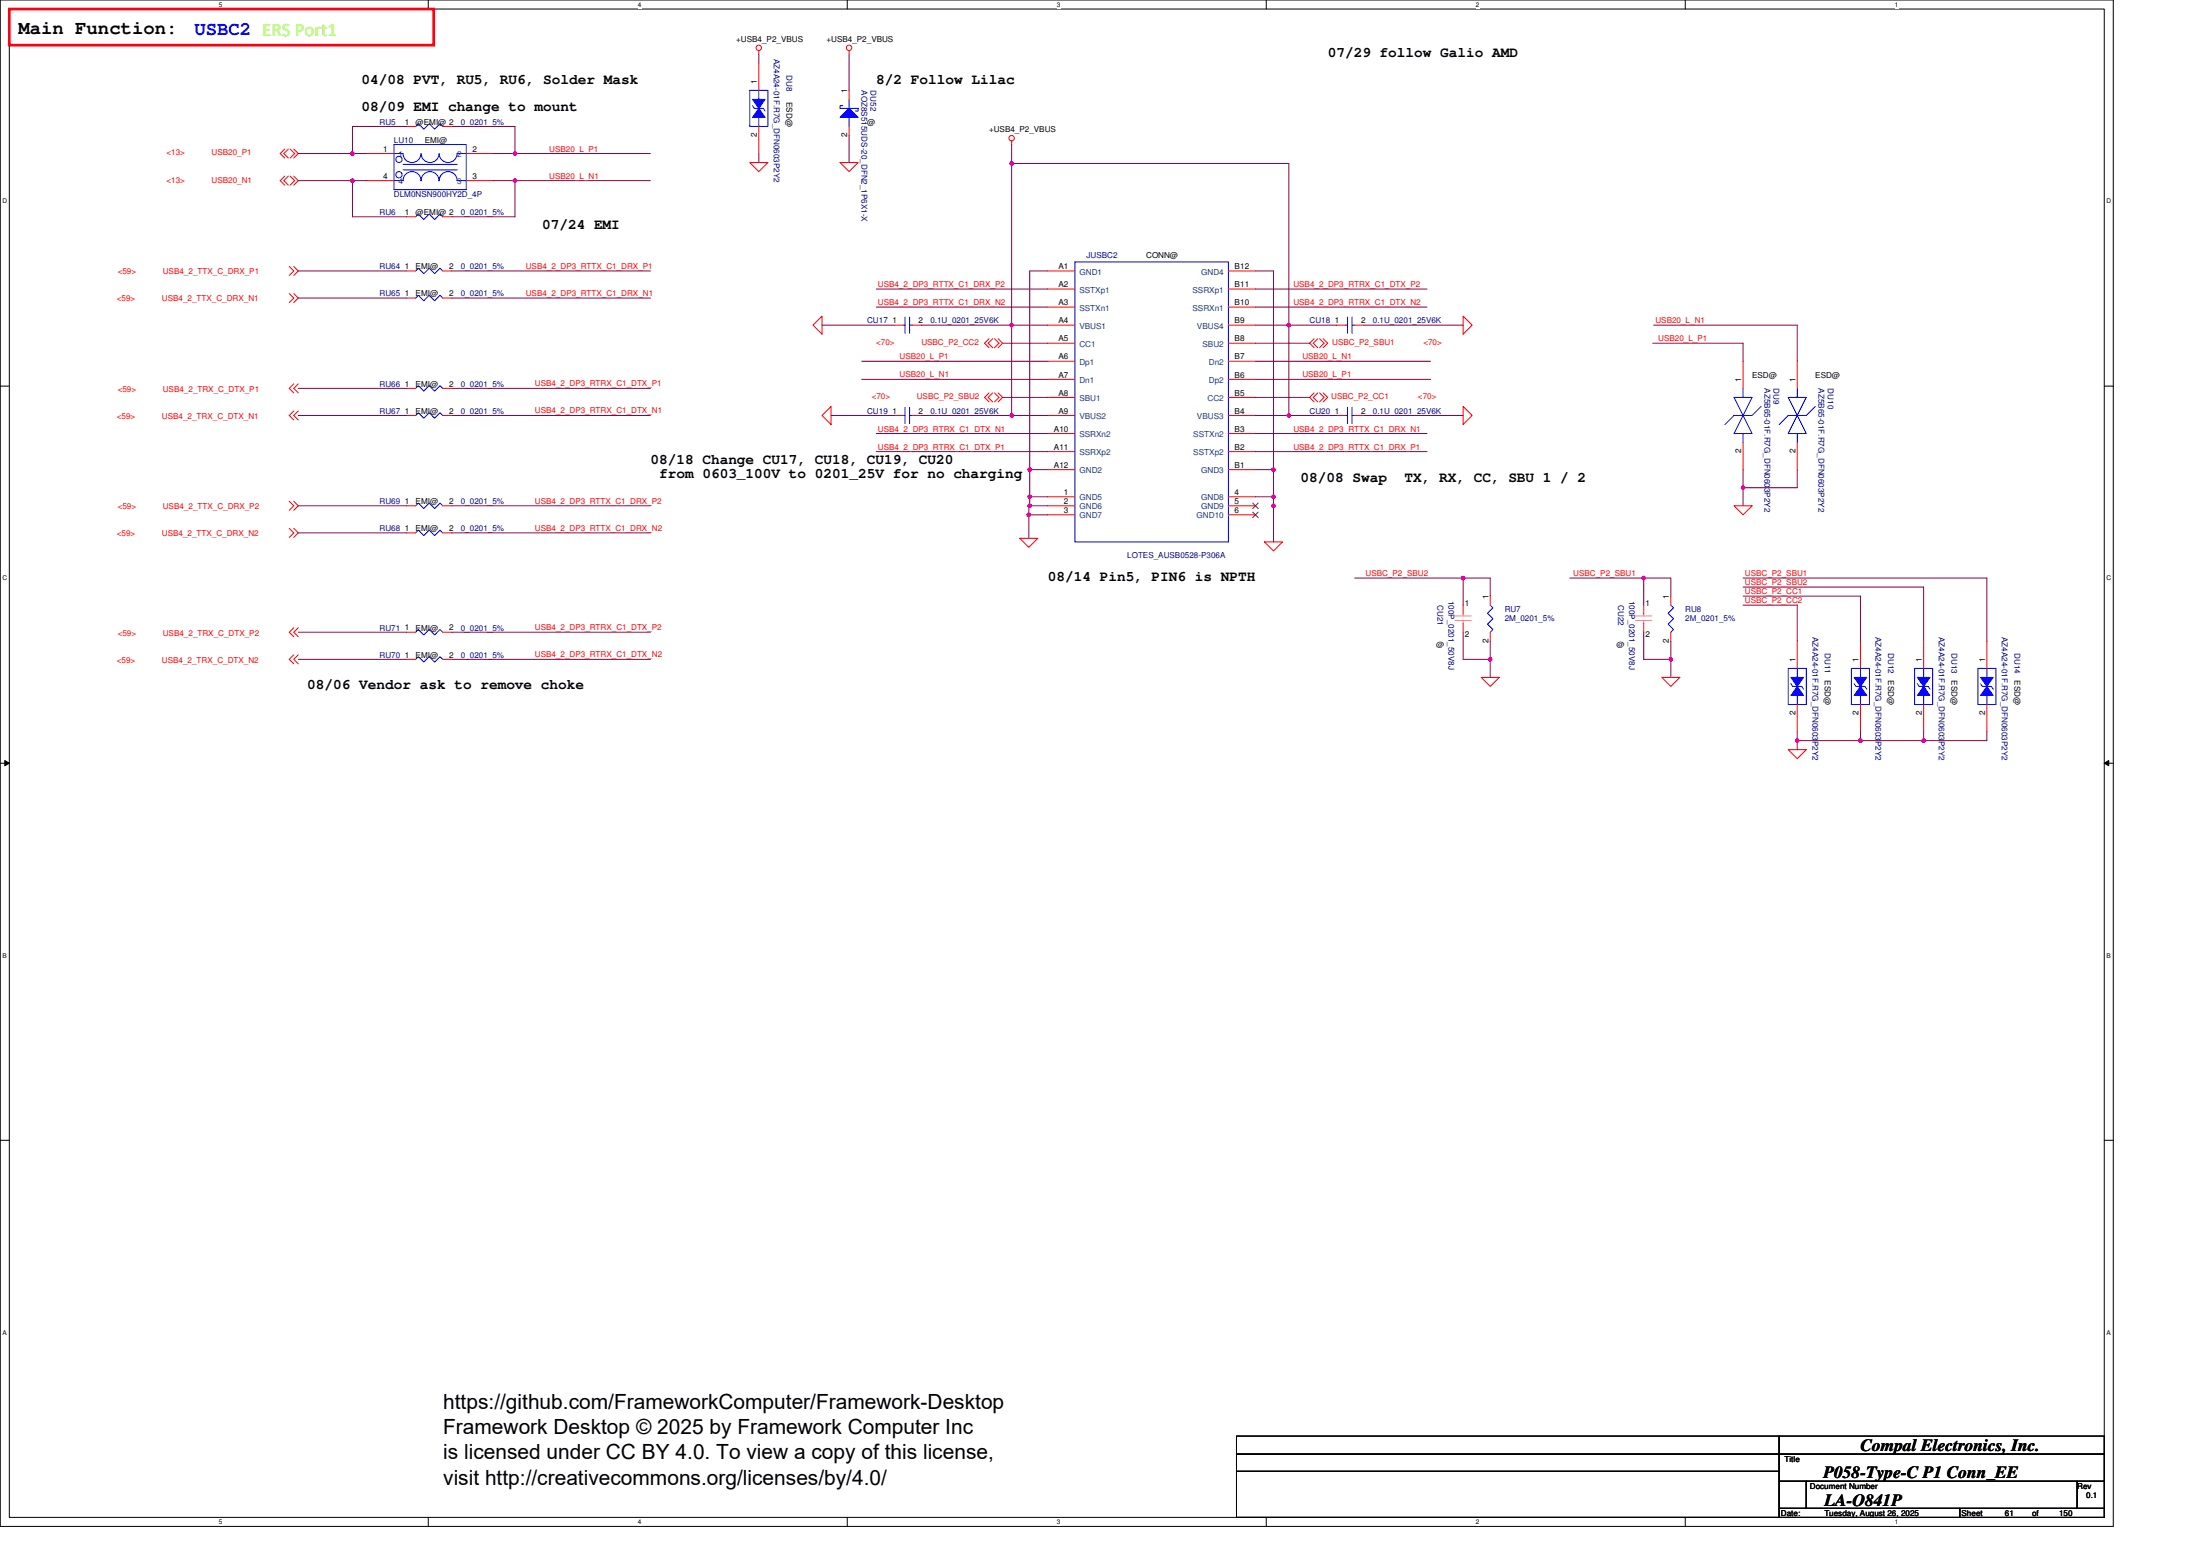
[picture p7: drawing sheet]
<svg xmlns="http://www.w3.org/2000/svg" width="297mm" height="210mm" viewBox="0 0 297 210" stroke-linecap="round" stroke-linejoin="round" font-family="sans-serif">
<path d="M0 0h285.3v206h-285.3zM1.3 1.2h282.8v203.6h-282.8z" fill="none" stroke="#000" stroke-width=".14"/>
<g fill="#fff">
<path d="M29.5 .1h.5v1h-.5z"/>
<path d="M29.5 204.9h.5v1h-.5z"/>
</g>
<path d="M57.8 0v1.2M57.8 204.8v1.2" fill="none" stroke="#000" stroke-width=".14"/>
<g fill="#fff">
<path d="M86.1 .1h.5v1h-.5z"/>
<path d="M86.1 204.9h.5v1h-.5z"/>
</g>
<path d="M114.4 0v1.2M114.4 204.8v1.2" fill="none" stroke="#000" stroke-width=".14"/>
<g fill="#fff">
<path d="M142.7 .1h.5v1h-.5z"/>
<path d="M142.7 204.9h.5v1h-.5z"/>
</g>
<path d="M171 0v1.2M171 204.8v1.2" fill="none" stroke="#000" stroke-width=".14"/>
<g fill="#fff">
<path d="M199.3 .1h.4v1h-.4z"/>
<path d="M199.3 204.9h.4v1h-.4z"/>
</g>
<path d="M227.5 0v1.2M227.5 204.8v1.2" fill="none" stroke="#000" stroke-width=".14"/>
<g fill="#fff">
<path d="M255.8 .1h.5v1h-.5z"/>
<path d="M255.8 204.9h.5v1h-.5z"/>
<path d="M.3 26.7h.7v.9h-.7z"/>
<path d="M284.4 26.7h.6v.9h-.6z"/>
<path d="M.3 77.6h.7v.9h-.7z"/>
<path d="M284.4 77.6h.6v.9h-.6z"/>
</g>
<path d="M0 52.1h1.3M284.1 52.1h1.2" fill="none" stroke="#000" stroke-width=".14"/>
<g fill="#fff">
<path d="M.3 128.5h.6v1h-.6z"/>
<path d="M284.4 128.5h.6v1h-.6z"/>
</g>
<path d="M0 103h1.3M.6 102.7l.7 .3-.7 .4zM284.1 103h1.2M284.1 103l.6-.3v.7z" fill="none" stroke="#000" stroke-width=".14"/>
<path d="M.6 102.7l.7 .3-.7 .4zM284.1 103l.6-.3v.7z" fill="#000"/>
<g fill="#fff">
<path d="M.3 179.4h.6v1h-.6z"/>
<path d="M284.4 179.4h.6v1h-.6z"/>
</g>
<path d="M0 153.9h1.3M284.1 153.9h1.2M166.9 193.9h73.3v2.4h-73.3zM166.9 196.3h73.3v2.3h-73.3zM166.9 198.6h73.3v6.2h-73.3zM240.2 193.9h43.9v2.4h-43.9zM240.2 196.3h43.9v3.6h-43.9zM240.2 199.9h3.7v3.7h-3.7zM243.9 199.9h36.6v3.7h-36.6zM280.5 199.9h3.6v3.7h-3.6zM240.2 203.6h24.4v1.2h-24.4zM264.6 203.6h19.5v1.2h-19.5z" fill="none" stroke="#000" stroke-width=".14"/>
<path d="M1.3 1.2h57.3v4.9h-57.3z" fill="none" stroke="#f00" stroke-width=".36"/>
<g fill="none" stroke="#f00" stroke-width=".14">
<path d="M102.5 6.8v.5M114.6 6.8v.5M136.6 19v.5M38.4 20.1l-.6 .6 .6 .6M38.4 23.8l-.6 .6 .6 .6M38.9 20.1l-.6 .6 .6 .6M38.9 23.8l-.6 .6 .6 .6M39.1 36l.6 .6-.6 .6M39.1 39.6l.6 .6-.6 .6M39.2 20.1l.6 .6-.6 .6M39.2 23.8l.6 .6-.6 .6M39.7 20.1l.6 .6-.6 .6"/>
<path d="M39.7 23.8l.6 .6-.6 .6M39.7 36l.6 .6-.6 .6M39.7 39.6l.6 .6-.6 .6M101.2 21.9h2.5l-1.2 1.3zM113.4 21.9h2.5l-1.3 1.3zM39.7 51.8l-.6 .6 .6 .6M39.7 55.5l-.6 .6 .6 .6M40.3 51.8l-.6 .6 .6 .6M40.3 55.5l-.6 .6 .6 .6M109.8 43.9l1.2-1.2v2.4zM111 56.1l1.2-1.2v2.4zM133.5 45.7l-.6 .6 .6 .6"/>
<path d="M133.5 53l-.6 .6 .6 .7M134 45.7l-.6 .6 .6 .6M134 53l-.6 .6 .6 .7M134.3 45.7l.6 .6-.6 .6M134.3 53l.6 .6-.6 .7M134.8 45.7l.6 .6-.6 .6M134.8 53l.6 .6-.6 .7M177.4 53l-.6 .6 .6 .7M177.4 45.7l-.6 .6 .6 .6M177.9 53l-.6 .6 .6 .7M177.9 45.7l-.6 .6 .6 .6M178.2 53l.6 .6-.6 .7"/>
<path d="M178.2 45.7l.6 .6-.6 .6M178.7 53l.6 .6-.6 .7M178.7 45.7l.6 .6-.6 .6M197.5 42.7l1.3 1.2-1.3 1.2zM197.5 54.9l1.3 1.2-1.3 1.2zM39.1 71.3l.6 .6-.6 .6M39.1 67.7l.6 .6-.6 .6M39.7 71.3l.6 .6-.6 .6M39.7 67.7l.6 .6-.6 .6M54.9 68.3h1.2M59.8 68.3h1.2M137.7 72.7h2.4l-1.2 1.2z"/>
<path d="M170.7 73.2h2.5l-1.3 1.2zM234.1 68.3h2.5l-1.3 1.2zM39.7 84.7l-.6 .6 .6 .7M39.7 88.4l-.6 .6 .6 .6M40.3 84.7l-.6 .6 .6 .7M40.3 88.4l-.6 .6 .6 .6M200 91.4h2.4l-1.2 1.3zM224.4 91.4h2.4l-1.2 1.3zM241.4 101.2h2.5l-1.2 1.2z"/>
<circle cx="102.4" cy="6.5" r=".36"/>
<circle cx="114.6" cy="6.5" r=".36"/>
<circle cx="136.6" cy="18.6" r=".36"/>
</g>
<path d="M56.1 68.3l.4-.4 .7 .7 .8-.7 .7 .7 .7-.7 .4 .4" fill="none" stroke="#00f" stroke-width=".14"/>
<path d="M113.4 15.8l1.2-1.2 1.3 1.2z" fill="#00f"/>
<path d="M113.4 15.8l1.2-1.2 1.3 1.2zM113.8 14.3h-.4v.3h2.5v.4h-.4M114.6 15.8v1.3M114.6 13.4v1.2" fill="none" stroke="#00f" stroke-width=".14"/>
<path d="M114.6 17.1v1.2M114.6 12.2v1.2" fill="none" stroke="#f00" stroke-width=".14"/>
<path d="M267.4 91.4h1.7l-.8 1.3z" fill-rule="evenodd" fill="#00f"/>
<path d="M267.4 91.4h1.7l-.8 1.3zM267.4 92.3l.3 .4h1.2l.2 .3M268.3 90.2v1.2M268.3 93.9v1.2" fill="none" stroke="#00f" stroke-width=".14"/>
<path d="M268.3 92.7l.8 1.2h-1.7z" fill-rule="evenodd" fill="#00f"/>
<path d="M267 90.2h2.5v4.9h-2.5zM268.3 92.7l.8 1.2h-1.7z" fill="none" stroke="#00f" stroke-width=".14"/>
<path d="M268.3 86.6v3.6M268.3 95.1v3.7" fill="none" stroke="#f00" stroke-width=".14"/>
<path d="M250.3 91.4h1.7l-.8 1.3z" fill-rule="evenodd" fill="#00f"/>
<path d="M250.3 91.4h1.7l-.8 1.3zM250.3 92.3l.3 .4h1.2l.2 .3M251.2 90.2v1.2M251.2 93.9v1.2" fill="none" stroke="#00f" stroke-width=".14"/>
<path d="M251.2 92.7l.8 1.2h-1.7z" fill-rule="evenodd" fill="#00f"/>
<g fill="none" stroke="#00f" stroke-width=".14">
<path d="M56.1 17.1l.4-.4 .7 .7 .8-.7 .7 .7 .7-.7 .4 .4M145.1 35.4h20.7v37.8h-20.7zM56.1 52.4l.4-.3 .7 .7 .8-.7 .7 .7 .7-.7 .4 .3M181.7 56.1h.2M181.9 55v2.2M182.6 55v2.2M182.6 56.1h.3M234.1 53.6h2.5l-1.3 2.5zM235.3 56.1l1.3 2.4h-2.5zM235.3 52.4v1.2M235.3 58.5v1.2M237.8 54.9l-1.2 1.2h-2.5l-1.2 1.2"/>
<path d="M201.2 81.7l.4 .4-.8 .7 .8 .7-.8 .7 .8 .8-.4 .3M250 90.2h2.4v4.9h-2.4zM251.2 92.7l.8 1.2h-1.7z"/>
</g>
<g fill="none" stroke="#f00" stroke-width=".14">
<path d="M54.9 17.1h1.2M59.8 17.1h1.2M141.5 36.6h3.6M141.5 39h3.6M165.8 36.6h3.7M165.8 39h3.7M54.9 52.4h1.2M59.8 52.4h1.2M141.5 41.5h3.6M141.5 43.9h3.6M141.5 46.3h3.6M141.5 48.8h3.6"/>
<path d="M141.5 51.2h3.6M141.5 53.6h3.6M141.5 56.1h3.6M141.5 58.5h3.6M165.8 41.5h3.7M165.8 43.9h3.7M165.8 46.3h3.7M165.8 48.8h3.7M165.8 51.2h3.7M165.8 53.6h3.7M165.8 56.1h3.7M165.8 58.5h3.7"/>
<path d="M180.5 56.1h1.2M182.9 56.1h1.2M235.3 48.8v3.6M235.3 59.7v3.7M141.5 61h3.6M141.5 63.4h3.6M141.5 67.1h3.6M141.5 68.3h3.6M141.5 69.5h3.6M165.8 61h3.7M165.8 63.4h3.7M165.8 69.5h3.7"/>
<path d="M165.8 67.1h3.7M165.8 68.3h3.7M201.2 80.5v1.2M201.2 85.3v1.3M251.2 86.6v3.6M251.2 95.1v3.7"/>
</g>
<path d="M169.1 69.1l.8 .8M169.1 67.9l.8 .7M169.9 69.1l-.8 .8M169.9 67.9l-.8 .7" fill="none" stroke="#804000" stroke-width=".14"/>
<path d="M101.6 13.4h1.7l-.8 1.2z" fill-rule="evenodd" fill="#00f"/>
<path d="M101.6 13.4h1.7l-.8 1.2zM101.6 14.3l.2 .3h1.3l.2 .4M102.5 12.2v1.2M102.5 15.8v1.3" fill="none" stroke="#00f" stroke-width=".14"/>
<path d="M102.5 14.6l.8 1.2h-1.7z" fill-rule="evenodd" fill="#00f"/>
<g fill="none" stroke="#00f" stroke-width=".14">
<path d="M101.2 12.2h2.5v4.9h-2.5zM102.5 14.6l.8 1.2h-1.7zM56.1 29.3l.4-.4 .7 .7 .8-.7 .7 .7 .7-.7 .4 .4M56.1 56.1l.4-.4 .7 .8 .8-.8 .7 .8 .7-.8 .4 .4M122 43.9h.2M122.2 42.8v2.2M122.8 43.9h.4M122.8 42.8v2.2M181.7 43.9h.2M181.9 42.8v2.2M182.6 42.8v2.2M182.6 43.9h.3"/>
<path d="M56.1 71.9l.4-.3 .7 .7 .8-.7 .7 .7 .7-.7 .4 .3M56.1 85.3l.4-.3 .7 .7 .8-.7 .7 .7 .7-.7 .4 .3"/>
</g>
<g fill="none" stroke="#f00" stroke-width=".14">
<path d="M102.5 8.5v3.7M102.5 17.1v3.6M54.9 29.3h1.2M59.8 29.3h1.2M54.9 56.1h1.2M59.8 56.1h1.2M120.7 43.9h1.3M123.2 43.9h1.2M180.5 43.9h1.2M182.9 43.9h1.2M54.9 71.9h1.2M59.8 71.9h1.2"/>
<path d="M54.9 85.3h1.2M59.8 85.3h1.2"/>
</g>
<path d="M241.8 91.4h1.7l-.8 1.3z" fill-rule="evenodd" fill="#00f"/>
<path d="M241.8 91.4h1.7l-.8 1.3zM241.8 92.3l.2 .4h1.3l.2 .3M242.7 90.2v1.2M242.7 93.9v1.2" fill="none" stroke="#00f" stroke-width=".14"/>
<path d="M242.7 92.7l.8 1.2h-1.7z" fill-rule="evenodd" fill="#00f"/>
<g fill="none" stroke="#00f" stroke-width=".14">
<path d="M53.2 19.5h9.7v6.1h-9.7zM53.2 20.7h1.2a1.21 1.21 0 0 0 1.2 1.2 1.22 1.22 0 0 0 1.2-1.2 1.22 1.22 0 0 0 1.3 1.2 1.22 1.22 0 0 0 1.2-1.2M53.2 24.4h1.2a1.21 1.21 0 0 1 1.2-1.2 1.21 1.21 0 0 1 1.2 1.2h.1a1.21 1.21 0 0 1 1.2-1.2 1.21 1.21 0 0 1 1.2 1.2M54.4 22.2h7.3M54.4 22.9h7.3M59.3 20.7a1.21 1.21 0 0 0 1.2 1.2 1.22 1.22 0 0 0 1.2-1.2h1.2M62.9 24.4h-1.2a1.21 1.21 0 0 0-1.2-1.2 1.21 1.21 0 0 0-1.2 1.2M241.4 53.6h2.5l-1.2 2.5zM242.7 56.1l1.2 2.4h-2.5zM242.7 52.4v1.2M242.7 58.5v1.2M245.1 54.9l-1.2 1.2h-2.5l-1.2 1.2"/>
<path d="M241.4 90.2h2.5v4.9h-2.5zM242.7 92.7l.8 1.2h-1.7z"/>
<circle cx="53.9" cy="21.5" r=".42"/>
<circle cx="53.9" cy="23.6" r=".42"/>
</g>
<path d="M49.5 20.7h3.7M49.5 24.4h3.7M62.9 24.4h3.7M62.9 20.7h3.7M242.7 48.8v3.6M242.7 59.7v3.7M242.7 86.6v3.6M242.7 95.1v3.7" fill="none" stroke="#f00" stroke-width=".14"/>
<path d="M258.9 91.4h1.7l-.9 1.3z" fill-rule="evenodd" fill="#00f"/>
<path d="M258.9 91.4h1.7l-.9 1.3zM258.9 92.3l.2 .4h1.2l.3 .3M259.7 90.2v1.2M259.7 93.9v1.2" fill="none" stroke="#00f" stroke-width=".14"/>
<path d="M259.7 92.7l.9 1.2h-1.7z" fill-rule="evenodd" fill="#00f"/>
<path d="M56.1 36.6l.4-.4 .7 .7 .8-.7 .7 .7 .7-.7 .4 .4M56.1 40.2l.4-.3 .7 .7 .8-.7 .7 .7 .7-.7 .4 .3M122 56.1h.2M122.2 55v2.2M122.8 56.1h.4M122.8 55v2.2M56.1 89l.4-.4 .7 .8 .8-.8 .7 .8 .7-.8 .4 .4M225.6 81.7l.4 .4-.8 .7 .8 .7-.8 .7 .8 .8-.4 .3M258.5 90.2h2.4v4.9h-2.4zM259.7 92.7l.9 1.2h-1.7z" fill="none" stroke="#00f" stroke-width=".14"/>
<g fill="none" stroke="#f00" stroke-width=".14">
<path d="M54.9 36.6h1.2M59.8 36.6h1.2M54.9 40.2h1.2M59.8 40.2h1.2M120.7 56.1h1.3M123.2 56.1h1.2M54.9 89h1.2M59.8 89h1.2M197.5 81.7v1.2M197.5 84.1v1.2M221.9 81.7v1.2M221.9 84.1v1.2"/>
<path d="M225.6 80.5v1.2M225.6 85.3v1.3M259.7 86.6v3.6M259.7 95.1v3.7"/>
</g>
<path d="M196.5 83.8h2.1M196.5 83.1h2.1M197.5 82.9v.2M197.5 83.8v.3M220.8 83.8h2.2M220.8 83.1h2.2M221.9 82.9v.2M221.9 83.8v.3" fill="none" stroke="#ff8080" stroke-width=".14"/>
<path d="M40.3 20.7h7.3M40.3 24.4h7.3M66.6 20.7h2.9M66.6 24.4h2.9M182.9 78h14.6v3.7M225.6 80.5v-2.5h-3.7v3.7" fill="none" stroke="#800040" stroke-width=".14"/>
<circle cx="197.5" cy="78" r=".24" fill="#f0f"/>
<circle cx="197.5" cy="78" r=".24" fill="none" stroke="#f0f" stroke-width=".14"/>
<path d="M197.5 78h3.7v2.5M197.5 85.3v3.7M201.2 86.6v2.4M221.9 85.3v3.7h3.7M225.6 86.6v2.4M225.6 89v2.4" fill="none" stroke="#800040" stroke-width=".14"/>
<circle cx="225.6" cy="89" r=".24" fill="#f0f"/>
<circle cx="225.6" cy="89" r=".24" fill="none" stroke="#f0f" stroke-width=".14"/>
<path d="M197.5 89h3.7v2.4" fill="none" stroke="#800040" stroke-width=".14"/>
<circle cx="201.2" cy="89" r=".24" fill="#f0f"/>
<circle cx="201.2" cy="89" r=".24" fill="none" stroke="#f0f" stroke-width=".14"/>
<path d="M211.9 78h10" fill="none" stroke="#800040" stroke-width=".14"/>
<circle cx="221.9" cy="78" r=".24" fill="#f0f"/>
<circle cx="221.9" cy="78" r=".24" fill="none" stroke="#f0f" stroke-width=".14"/>
<path d="M136.6 19.5v2.6h37.4" fill="none" stroke="#800040" stroke-width=".14"/>
<circle cx="136.6" cy="22.1" r=".24" fill="#f0f"/>
<circle cx="136.6" cy="22.1" r=".24" fill="none" stroke="#f0f" stroke-width=".14"/>
<path d="M136.6 22.1v21.8M139 36.6h2.5M174 22.1v21.8M111 43.9h9.7M124.4 43.9h12.2M136.6 43.9h4.9M169.5 43.9h4.5v12.2" fill="none" stroke="#800040" stroke-width=".14"/>
<circle cx="174" cy="43.9" r=".24" fill="#f0f"/>
<circle cx="174" cy="43.9" r=".24" fill="none" stroke="#f0f" stroke-width=".14"/>
<circle cx="174" cy="56.1" r=".24" fill="#f0f"/>
<circle cx="174" cy="56.1" r=".24" fill="none" stroke="#f0f" stroke-width=".14"/>
<path d="M112.2 56.1h8.5M116.4 48.8h25.1M116.4 51.2h25.1M124.4 56.1h12.2M135.4 53.6h6.1M169.5 56.1h4.5M169.5 48.8h23.7M169.5 51.2h23.7M138.9 69.5h2.6M138.9 68.3h.1M169.5 63.4h2.4M169.5 67.1h2.4" fill="none" stroke="#800040" stroke-width=".14"/>
<circle cx="138.9" cy="69.5" r=".24" fill="#f0f"/>
<circle cx="138.9" cy="69.5" r=".24" fill="none" stroke="#f0f" stroke-width=".14"/>
<path d="M54.9 17.1h-7.3v3.6M61 17.1h8.5M136.6 56.1h4.9M138.9 69.5v3.2M171.9 68.3v4.9" fill="none" stroke="#800040" stroke-width=".14"/>
<circle cx="47.6" cy="20.7" r=".24" fill="#f0f"/>
<circle cx="47.6" cy="20.7" r=".24" fill="none" stroke="#f0f" stroke-width=".14"/>
<path d="M69.5 17.1v3.6h18.3M47.6 20.7h1.9" fill="none" stroke="#800040" stroke-width=".14"/>
<circle cx="69.5" cy="20.7" r=".24" fill="#f0f"/>
<circle cx="69.5" cy="20.7" r=".24" fill="none" stroke="#f0f" stroke-width=".14"/>
<path d="M47.6 24.4v4.9h7.3M61 29.3h8.5" fill="none" stroke="#800040" stroke-width=".14"/>
<circle cx="47.6" cy="24.4" r=".24" fill="#f0f"/>
<circle cx="47.6" cy="24.4" r=".24" fill="none" stroke="#f0f" stroke-width=".14"/>
<path d="M47.6 24.4h1.9M87.8 24.4h-18.3v4.9" fill="none" stroke="#800040" stroke-width=".14"/>
<circle cx="69.5" cy="24.4" r=".24" fill="#f0f"/>
<circle cx="69.5" cy="24.4" r=".24" fill="none" stroke="#f0f" stroke-width=".14"/>
<path d="M136.6 43.9v12.2M174 56.1v.1" fill="none" stroke="#800040" stroke-width=".14"/>
<circle cx="136.6" cy="56.1" r=".24" fill="#f0f"/>
<circle cx="136.6" cy="56.1" r=".24" fill="none" stroke="#f0f" stroke-width=".14"/>
<circle cx="136.6" cy="43.9" r=".24" fill="#f0f"/>
<circle cx="136.6" cy="43.9" r=".24" fill="none" stroke="#f0f" stroke-width=".14"/>
<path d="M169.5 46.3h7.3M138.9 68.3v1.2M141.5 67.1h-2.5v1.2h2.5" fill="none" stroke="#800040" stroke-width=".14"/>
<circle cx="139" cy="68.3" r=".24" fill="#f0f"/>
<circle cx="139" cy="68.3" r=".24" fill="none" stroke="#f0f" stroke-width=".14"/>
<path d="M139 36.6v26.8" fill="none" stroke="#800040" stroke-width=".14"/>
<circle cx="139" cy="63.4" r=".24" fill="#f0f"/>
<circle cx="139" cy="63.4" r=".24" fill="none" stroke="#f0f" stroke-width=".14"/>
<path d="M135.4 46.3h6.1M169.5 53.6h7.3M171.9 68.3h.3" fill="none" stroke="#800040" stroke-width=".14"/>
<circle cx="171.9" cy="68.3" r=".24" fill="#f0f"/>
<circle cx="171.9" cy="68.3" r=".24" fill="none" stroke="#f0f" stroke-width=".14"/>
<path d="M171.9 63.4v3.7M172.2 67.1h-.3v1.2" fill="none" stroke="#800040" stroke-width=".14"/>
<circle cx="171.9" cy="67.1" r=".24" fill="#f0f"/>
<circle cx="171.9" cy="67.1" r=".24" fill="none" stroke="#f0f" stroke-width=".14"/>
<path d="M171.9 36.6v26.8h.3" fill="none" stroke="#800040" stroke-width=".14"/>
<circle cx="171.9" cy="63.4" r=".24" fill="#f0f"/>
<circle cx="171.9" cy="63.4" r=".24" fill="none" stroke="#f0f" stroke-width=".14"/>
<path d="M169.5 36.6h2.4M141.5 63.4h-2.5v3.7" fill="none" stroke="#800040" stroke-width=".14"/>
<circle cx="139" cy="67.1" r=".24" fill="#f0f"/>
<circle cx="139" cy="67.1" r=".24" fill="none" stroke="#f0f" stroke-width=".14"/>
<path d="M223.2 46.3h12.1v2.5M223.3 43.9h19.4v4.9M235.3 63.4v2.4" fill="none" stroke="#800040" stroke-width=".14"/>
<circle cx="235.3" cy="65.8" r=".24" fill="#f0f"/>
<circle cx="235.3" cy="65.8" r=".24" fill="none" stroke="#f0f" stroke-width=".14"/>
<path d="M235.3 78h33v8.6M235.3 79.2h24.4v7.4M242.7 63.4v2.4h-7.4v2.5M235.3 81.7h7.4v4.9M235.3 80.5h15.9v6.1M242.7 98.8v1.2M242.7 100v1.2M251.2 98.8v1.2h-8.5M259.7 98.8v1.2M268.3 98.8v1.2" fill="none" stroke="#800040" stroke-width=".14"/>
<circle cx="242.7" cy="100" r=".24" fill="#f0f"/>
<circle cx="242.7" cy="100" r=".24" fill="none" stroke="#f0f" stroke-width=".14"/>
<circle cx="251.2" cy="100" r=".24" fill="#f0f"/>
<circle cx="251.2" cy="100" r=".24" fill="none" stroke="#f0f" stroke-width=".14"/>
<path d="M251.2 100h17.1" fill="none" stroke="#800040" stroke-width=".14"/>
<circle cx="259.7" cy="100" r=".24" fill="#f0f"/>
<circle cx="259.7" cy="100" r=".24" fill="none" stroke="#f0f" stroke-width=".14"/>
<g fill="none" stroke="#800040" stroke-width=".14">
<path d="M102.5 7.3v1.2M114.6 7.3v4.9M114.6 18.3v3.6M40.3 36.6h14.6M61 36.6h26.8M102.5 20.7v1.2M118.3 39h23.2M169.5 39h23.2M40.3 40.2h14.6M40.3 52.4h14.6M40.3 56.1h14.6M61 40.2h26.8"/>
<path d="M61 52.4h26.8M61 56.1h26.8M118.3 41.5h23.2M118.3 58.5h23.2M169.5 41.5h23.2M169.5 58.5h23.2M174 43.9h6.5M174 56.1h6.5M184.1 43.9h13.4M184.1 56.1h13.4M40.3 71.9h14.6M40.3 68.3h14.6"/>
<path d="M61 71.9h26.8M61 68.3h26.8M118.3 61h23.2M169.5 61h23.2M40.3 85.3h14.6M40.3 89h14.6M61 85.3h26.8M61 89h26.8"/>
</g>
<circle cx="197.5" cy="78" r=".24" fill="#f0f"/>
<circle cx="197.5" cy="78" r=".24" fill="none" stroke="#f0f" stroke-width=".14"/>
<circle cx="225.6" cy="89" r=".24" fill="#f0f"/>
<circle cx="225.6" cy="89" r=".24" fill="none" stroke="#f0f" stroke-width=".14"/>
<circle cx="201.2" cy="89" r=".24" fill="#f0f"/>
<circle cx="201.2" cy="89" r=".24" fill="none" stroke="#f0f" stroke-width=".14"/>
<circle cx="221.9" cy="78" r=".24" fill="#f0f"/>
<circle cx="221.9" cy="78" r=".24" fill="none" stroke="#f0f" stroke-width=".14"/>
<circle cx="136.6" cy="22.1" r=".24" fill="#f0f"/>
<circle cx="136.6" cy="22.1" r=".24" fill="none" stroke="#f0f" stroke-width=".14"/>
<circle cx="174" cy="43.9" r=".24" fill="#f0f"/>
<circle cx="174" cy="43.9" r=".24" fill="none" stroke="#f0f" stroke-width=".14"/>
<circle cx="174" cy="56.1" r=".24" fill="#f0f"/>
<circle cx="174" cy="56.1" r=".24" fill="none" stroke="#f0f" stroke-width=".14"/>
<circle cx="138.9" cy="69.5" r=".24" fill="#f0f"/>
<circle cx="138.9" cy="69.5" r=".24" fill="none" stroke="#f0f" stroke-width=".14"/>
<circle cx="47.6" cy="20.7" r=".24" fill="#f0f"/>
<circle cx="47.6" cy="20.7" r=".24" fill="none" stroke="#f0f" stroke-width=".14"/>
<circle cx="69.5" cy="20.7" r=".24" fill="#f0f"/>
<circle cx="69.5" cy="20.7" r=".24" fill="none" stroke="#f0f" stroke-width=".14"/>
<circle cx="47.6" cy="24.4" r=".24" fill="#f0f"/>
<circle cx="47.6" cy="24.4" r=".24" fill="none" stroke="#f0f" stroke-width=".14"/>
<circle cx="69.5" cy="24.4" r=".24" fill="#f0f"/>
<circle cx="69.5" cy="24.4" r=".24" fill="none" stroke="#f0f" stroke-width=".14"/>
<circle cx="136.6" cy="56.1" r=".24" fill="#f0f"/>
<circle cx="136.6" cy="56.1" r=".24" fill="none" stroke="#f0f" stroke-width=".14"/>
<circle cx="136.6" cy="43.9" r=".24" fill="#f0f"/>
<circle cx="136.6" cy="43.9" r=".24" fill="none" stroke="#f0f" stroke-width=".14"/>
<circle cx="139" cy="68.3" r=".24" fill="#f0f"/>
<circle cx="139" cy="68.3" r=".24" fill="none" stroke="#f0f" stroke-width=".14"/>
<circle cx="139" cy="63.4" r=".24" fill="#f0f"/>
<circle cx="139" cy="63.4" r=".24" fill="none" stroke="#f0f" stroke-width=".14"/>
<circle cx="171.9" cy="68.3" r=".24" fill="#f0f"/>
<circle cx="171.9" cy="68.3" r=".24" fill="none" stroke="#f0f" stroke-width=".14"/>
<circle cx="171.9" cy="67.1" r=".24" fill="#f0f"/>
<circle cx="171.9" cy="67.1" r=".24" fill="none" stroke="#f0f" stroke-width=".14"/>
<circle cx="171.9" cy="63.4" r=".24" fill="#f0f"/>
<circle cx="171.9" cy="63.4" r=".24" fill="none" stroke="#f0f" stroke-width=".14"/>
<circle cx="139" cy="67.1" r=".24" fill="#f0f"/>
<circle cx="139" cy="67.1" r=".24" fill="none" stroke="#f0f" stroke-width=".14"/>
<circle cx="235.3" cy="65.8" r=".24" fill="#f0f"/>
<circle cx="235.3" cy="65.8" r=".24" fill="none" stroke="#f0f" stroke-width=".14"/>
<circle cx="242.7" cy="100" r=".24" fill="#f0f"/>
<circle cx="242.7" cy="100" r=".24" fill="none" stroke="#f0f" stroke-width=".14"/>
<circle cx="251.2" cy="100" r=".24" fill="#f0f"/>
<circle cx="251.2" cy="100" r=".24" fill="none" stroke="#f0f" stroke-width=".14"/>
<circle cx="259.7" cy="100" r=".24" fill="#f0f"/>
<circle cx="259.7" cy="100" r=".24" fill="none" stroke="#f0f" stroke-width=".14"/>
<g font-size="2.8">
<text x="59.8" y="190.2">https://github.com/FrameworkComputer/Framework-Desktop</text>
<text x="59.8" y="193.6">Framework Desktop © 2025 by Framework Computer Inc</text>
<text x="59.8" y="197">is licensed under CC BY 4.0. To view a copy of this license,</text>
<text x="59.8" y="200.4">visit http://creativecommons.org/licenses/by/4.0/</text>
</g>
<text font-size="2.6" x="2.5" y="4.6">Main Function:</text>
<text font-size="2.6" fill="#00f" x="26.3" y="4.7">USBC2 ERS Port1</text>
<g font-size="2.3">
<text x="251.2" y="195.9">Compal Electronics, Inc.</text>
<text x="246.2" y="199.6">P058-Type-C P1 Conn_EE</text>
<text x="246.3" y="203.2">LA-O841P</text>
</g>
<g font-size="1.9">
<text x="48.8" y="11.4">04/08 PVT, RU5, RU6, Solder Mask</text>
<text x="118.3" y="11.4">8/2 Follow Lilac</text>
<text x="179.3" y="7.7">07/29 follow Galio AMD</text>
<text x="48.8" y="15">08/09 EMI change to mount</text>
<text x="73.2" y="30.9">07/24 EMI</text>
<text x="87.8" y="62.6">08/18 Change CU17, CU18, CU19, CU20</text>
<text x="89" y="64.5">from 0603_100V to 0201_25V for no charging</text>
<text x="175.6" y="65">08/08 Swap</text>
<text x="189.6" y="65">TX, RX, CC, SBU 1 / 2</text>
<text x="141.5" y="78.4">08/14 Pin5, PIN6 is NPTH</text>
<text x="41.5" y="93.1">08/06 Vendor ask to remove choke</text>
</g>
<g font-size="1.1">
<text x="99.4" y="5.6">+USB4_P2_VBUS</text>
<text x="111.6" y="5.6">+USB4_P2_VBUS</text>
<text x="102.2" y="11.3" transform="rotate(-90 102.2 11.3)">1</text>
<text x="54.7" y="16.8">1</text>
<text x="56.1" y="16.8">@EMI@ 2</text>
<text x="106.2" y="13.8" transform="rotate(90 106.2 13.8)">ESD@</text>
<text x="114.4" y="12.6" transform="rotate(-90 114.4 12.6)">1</text>
<text x="117.1" y="16.8">@</text>
<text x="133.5" y="17.8">+USB4_P2_VBUS</text>
<text x="51.7" y="20.5">1</text>
<text x="57.3" y="19.3">EMI@</text>
<text x="63.8" y="20.5">2</text>
<text x="102.2" y="18.5" transform="rotate(-90 102.2 18.5)">2</text>
<text x="114.4" y="18.5" transform="rotate(-90 114.4 18.5)">2</text>
<text x="51.7" y="24.1">4</text>
<text x="54.7" y="29">1</text>
<text x="56.1" y="29">@EMI@ 2</text>
<text x="63.8" y="24.1">3</text>
<text x="154.8" y="34.9">CONN@</text>
<text x="54.7" y="36.3">1</text>
<text x="54.7" y="40">1</text>
<text x="56.1" y="36.3">EMI@</text>
<text x="56.1" y="40">EMI@</text>
<text x="60.6" y="36.3">2</text>
<text x="60.6" y="40">2</text>
<text x="142.9" y="36.3">A1</text>
<text x="142.9" y="38.8">A2</text>
<text x="142.9" y="41.2">A3</text>
<text x="166.7" y="38.8">B11</text>
<text x="166.7" y="41.2">B10</text>
<text x="166.7" y="36.3">B12</text>
<text x="120.5" y="43.6">1</text>
<text x="124" y="43.6">2</text>
<text x="142.9" y="43.6">A4</text>
<text x="142.9" y="46.1">A5</text>
<text x="166.7" y="46.1">B8</text>
<text x="166.7" y="43.6">B9</text>
<text x="180.2" y="43.6">1</text>
<text x="183.8" y="43.6">2</text>
<text x="54.7" y="52.2">1</text>
<text x="56.1" y="52.2">EMI@</text>
<text x="60.6" y="52.2">2</text>
<text x="142.9" y="48.5">A6</text>
<text x="142.9" y="51">A7</text>
<text x="142.9" y="53.4">A8</text>
<text x="166.7" y="48.5">B7</text>
<text x="166.7" y="51">B6</text>
<text x="166.7" y="53.4">B5</text>
<text x="235.1" y="51.6" transform="rotate(-90 235.1 51.6)">1</text>
<text x="236.6" y="51">ESD@</text>
<text x="242.4" y="51.6" transform="rotate(-90 242.4 51.6)">1</text>
<text x="245.1" y="51">ESD@</text>
<text x="54.7" y="55.8">1</text>
<text x="56.1" y="55.8">EMI@</text>
<text x="60.6" y="55.8">2</text>
<text x="120.5" y="55.8">1</text>
<text x="124" y="55.8">2</text>
<text x="142.3" y="58.3">A10</text>
<text x="142.9" y="55.8">A9</text>
<text x="166.7" y="58.3">B3</text>
<text x="166.7" y="55.8">B4</text>
<text x="180.2" y="55.8">1</text>
<text x="183.8" y="55.8">2</text>
<text x="142.3" y="60.7">A11</text>
<text x="142.3" y="63.2">A12</text>
<text x="166.7" y="60.7">B2</text>
<text x="166.7" y="63.2">B1</text>
<text x="235.1" y="61.2" transform="rotate(-90 235.1 61.2)">2</text>
<text x="242.4" y="61.2" transform="rotate(-90 242.4 61.2)">2</text>
<text x="54.7" y="68">1</text>
<text x="54.7" y="71.7">1</text>
<text x="56.1" y="68">EMI@</text>
<text x="56.1" y="71.7">EMI@</text>
<text x="60.6" y="68">2</text>
<text x="60.6" y="71.7">2</text>
<text x="143.7" y="66.8">1</text>
<text x="143.7" y="68">2</text>
<text x="143.7" y="69.2">3</text>
<text x="166.7" y="69.2">6</text>
<text x="166.7" y="66.8">4</text>
<text x="166.7" y="68">5</text>
<text x="197.8" y="81.8">1</text>
<text x="201" y="80.8" transform="rotate(-90 201 80.8)">1</text>
<text x="222.2" y="81.8">1</text>
<text x="225.3" y="80.8" transform="rotate(-90 225.3 80.8)">1</text>
<text x="54.7" y="85.1">1</text>
<text x="54.7" y="88.8">1</text>
<text x="56.1" y="85.1">EMI@</text>
<text x="56.1" y="88.8">EMI@</text>
<text x="60.6" y="85.1">2</text>
<text x="60.6" y="88.8">2</text>
<text x="197.8" y="86">2</text>
<text x="201" y="86.8" transform="rotate(-90 201 86.8)">2</text>
<text x="222.2" y="86">2</text>
<text x="225.3" y="86.8" transform="rotate(-90 225.3 86.8)">2</text>
<text x="242.4" y="89.4" transform="rotate(-90 242.4 89.4)">1</text>
<text x="250.9" y="89.4" transform="rotate(-90 250.9 89.4)">1</text>
<text x="259.5" y="89.4" transform="rotate(-90 259.5 89.4)">1</text>
<text x="268" y="89.4" transform="rotate(-90 268 89.4)">1</text>
<text x="246.4" y="91.8" transform="rotate(90 246.4 91.8)">ESD@</text>
<text x="254.9" y="91.8" transform="rotate(90 254.9 91.8)">ESD@</text>
<text x="263.5" y="91.8" transform="rotate(90 263.5 91.8)">ESD@</text>
<text x="272" y="91.8" transform="rotate(90 272 91.8)">ESD@</text>
<text x="242.4" y="96.6" transform="rotate(-90 242.4 96.6)">2</text>
<text x="250.9" y="96.6" transform="rotate(-90 250.9 96.6)">2</text>
<text x="259.5" y="96.6" transform="rotate(-90 259.5 96.6)">2</text>
<text x="268" y="96.6" transform="rotate(-90 268 96.6)">2</text>
<text x="241" y="197.4">Title</text>
<text x="244.4" y="200.9">Document Number</text>
<text x="280.5" y="200.9">Rev</text>
<text x="281.7" y="202.2">0.1</text>
<text x="240.5" y="204.6">Date:</text>
<text x="246.3" y="204.6">Tuesday, August 26, 2025</text>
<text x="264.8" y="204.6">Sheet</text>
<text x="270.7" y="204.6">61</text>
<text x="274.4" y="204.6">of</text>
<text x="278" y="204.6">150</text>
</g>
<g font-size="1.1" fill="#000080">
<text x="104.5" y="7.9" transform="rotate(90 104.5 7.9)">AZ4A24-01F.R7G_DFN0603P2Y2</text>
<text x="106.2" y="10.1" transform="rotate(90 106.2 10.1)">DU8</text>
<text x="51.2" y="16.8">RU5</text>
<text x="62.2" y="16.8">0_0201_5%</text>
<text x="116.3" y="12.2" transform="rotate(90 116.3 12.2)">AOZ8S515UDS-20_DFN2_1P6X1-X</text>
<text x="117.5" y="12.2" transform="rotate(90 117.5 12.2)">DU52</text>
<text x="53.2" y="19.3">LU10</text>
<text x="51.2" y="29">RU6</text>
<text x="53.2" y="26.6">DLM0NSN900HY2D_4P</text>
<text x="62.2" y="29">0_0201_5%</text>
<text x="146.7" y="34.9">JUSBC2</text>
<text x="51.2" y="36.3">RU64</text>
<text x="51.2" y="40">RU65</text>
<text x="62.2" y="36.3">0_0201_5%</text>
<text x="62.2" y="40">0_0201_5%</text>
<text x="117.1" y="43.7">CU17</text>
<text x="125.6" y="43.7">0.1U_0201_25V6K</text>
<text x="176.8" y="43.7">CU18</text>
<text x="185.4" y="43.7">0.1U_0201_25V6K</text>
<text x="51.2" y="52.2">RU66</text>
<text x="62.2" y="52.2">0_0201_5%</text>
<text x="238.2" y="52.4" transform="rotate(90 238.2 52.4)">AZ5B65-01F.R7G_DFN0603P2Y2</text>
<text x="239.5" y="52.4" transform="rotate(90 239.5 52.4)">DU9</text>
<text x="245.5" y="52.4" transform="rotate(90 245.5 52.4)">AZ5B65-01F.R7G_DFN0603P2Y2</text>
<text x="246.8" y="52.4" transform="rotate(90 246.8 52.4)">DU10</text>
<text x="51.2" y="55.8">RU67</text>
<text x="62.2" y="55.8">0_0201_5%</text>
<text x="117.1" y="55.8">CU19</text>
<text x="125.6" y="55.8">0.1U_0201_25V6K</text>
<text x="176.8" y="55.8">CU20</text>
<text x="185.4" y="55.8">0.1U_0201_25V6K</text>
<text x="51.2" y="68">RU69</text>
<text x="51.2" y="71.7">RU68</text>
<text x="62.2" y="68">0_0201_5%</text>
<text x="62.2" y="71.7">0_0201_5%</text>
<text x="152.2" y="75.4">LOTES_AUSB0528-P306A</text>
<text x="194.1" y="81.7" transform="rotate(90 194.1 81.7)">CU21</text>
<text x="195.6" y="81.1" transform="rotate(90 195.6 81.1)">100P_0201_50V8J</text>
<text x="203.2" y="82.7">RU7</text>
<text x="203.2" y="83.9">2M_0201_5%</text>
<text x="218.5" y="81.7" transform="rotate(90 218.5 81.7)">CU22</text>
<text x="219.9" y="81.1" transform="rotate(90 219.9 81.1)">100P_0201_50V8J</text>
<text x="227.5" y="82.7">RU8</text>
<text x="227.5" y="83.9">2M_0201_5%</text>
<text x="51.2" y="85.1">RU71</text>
<text x="51.2" y="88.8">RU70</text>
<text x="62.2" y="85.1">0_0201_5%</text>
<text x="62.2" y="88.8">0_0201_5%</text>
<text x="244.7" y="86" transform="rotate(90 244.7 86)">AZ4A24-01F.R7G_DFN0603P2Y2</text>
<text x="246.4" y="88.2" transform="rotate(90 246.4 88.2)">DU11</text>
<text x="253.2" y="86" transform="rotate(90 253.2 86)">AZ4A24-01F.R7G_DFN0603P2Y2</text>
<text x="254.9" y="88.2" transform="rotate(90 254.9 88.2)">DU12</text>
<text x="261.8" y="86" transform="rotate(90 261.8 86)">AZ4A24-01F.R7G_DFN0603P2Y2</text>
<text x="263.5" y="88.2" transform="rotate(90 263.5 88.2)">DU13</text>
<text x="270.3" y="86" transform="rotate(90 270.3 86)">AZ4A24-01F.R7G_DFN0603P2Y2</text>
<text x="272" y="88.2" transform="rotate(90 272 88.2)">DU14</text>
</g>
<g font-size="1.1" fill="#f00">
<text x="22.5" y="21">&lt;13&gt;</text>
<text x="28.6" y="21">USB20_P1</text>
<text x="74.2" y="20.5">USB20_L_P1</text>
<text x="22.5" y="24.6">&lt;13&gt;</text>
<text x="28.6" y="24.6">USB20_N1</text>
<text x="74.2" y="24.1">USB20_L_N1</text>
<text x="15.8" y="40.6">&lt;59&gt;</text>
<text x="15.9" y="37">&lt;59&gt;</text>
<text x="21.9" y="40.6">USB4_2_TTX_C_DRX_N1</text>
<text x="22" y="37">USB4_2_TTX_C_DRX_P1</text>
<text x="71" y="36.3">USB4_2_DP3_RTTX_C1_DRX_P1</text>
<text x="71" y="40">USB4_2_DP3_RTTX_C1_DRX_N1</text>
<text x="118.5" y="38.7">USB4_2_DP3_RTTX_C1_DRX_P2</text>
<text x="118.5" y="41.2">USB4_2_DP3_RTTX_C1_DRX_N2</text>
<text x="174.6" y="41.2">USB4_2_DP3_RTRX_C1_DTX_N2</text>
<text x="174.6" y="38.7">USB4_2_DP3_RTRX_C1_DTX_P2</text>
<text x="118.3" y="46.6">&lt;70&gt;</text>
<text x="124.4" y="46.6">USBC_P2_CC2</text>
<text x="179.9" y="46.6">USBC_P2_SBU1</text>
<text x="192.2" y="46.6">&lt;70&gt;</text>
<text x="223.5" y="43.6">USB20_L_N1</text>
<text x="223.9" y="46.1">USB20_L_P1</text>
<text x="15.9" y="52.9">&lt;59&gt;</text>
<text x="22" y="52.9">USB4_2_TRX_C_DTX_P1</text>
<text x="72.2" y="52.2">USB4_2_DP3_RTRX_C1_DTX_P1</text>
<text x="117.7" y="53.9">&lt;70&gt;</text>
<text x="121.5" y="48.5">USB20_L_P1</text>
<text x="121.5" y="50.9">USB20_L_N1</text>
<text x="123.8" y="53.9">USBC_P2_SBU2</text>
<text x="175.8" y="48.5">USB20_L_N1</text>
<text x="175.8" y="50.9">USB20_L_P1</text>
<text x="179.8" y="53.9">USBC_P2_CC1</text>
<text x="191.5" y="53.9">&lt;70&gt;</text>
<text x="15.8" y="56.6">&lt;59&gt;</text>
<text x="21.9" y="56.6">USB4_2_TRX_C_DTX_N1</text>
<text x="72.2" y="55.8">USB4_2_DP3_RTRX_C1_DTX_N1</text>
<text x="118.5" y="58.2">USB4_2_DP3_RTRX_C1_DTX_N1</text>
<text x="174.6" y="58.2">USB4_2_DP3_RTTX_C1_DRX_N1</text>
<text x="118.5" y="60.7">USB4_2_DP3_RTRX_C1_DTX_P1</text>
<text x="174.6" y="60.7">USB4_2_DP3_RTTX_C1_DRX_P1</text>
<text x="15.9" y="68.6">&lt;59&gt;</text>
<text x="22" y="68.6">USB4_2_TTX_C_DRX_P2</text>
<text x="72.2" y="71.7">USB4_2_DP3_RTTX_C1_DRX_N2</text>
<text x="72.2" y="68">USB4_2_DP3_RTTX_C1_DRX_P2</text>
<text x="15.8" y="72.3">&lt;59&gt;</text>
<text x="21.9" y="72.3">USB4_2_TTX_C_DRX_N2</text>
<text x="184.4" y="77.8">USBC_P2_SBU2</text>
<text x="212.4" y="77.8">USBC_P2_SBU1</text>
<text x="235.6" y="77.8">USBC_P2_SBU1</text>
<text x="235.6" y="79">USBC_P2_SBU2</text>
<text x="235.6" y="80.2">USBC_P2_CC1</text>
<text x="235.6" y="81.4">USBC_P2_CC2</text>
<text x="15.8" y="89.5">&lt;59&gt;</text>
<text x="15.9" y="85.8">&lt;59&gt;</text>
<text x="21.9" y="89.5">USB4_2_TRX_C_DTX_N2</text>
<text x="22" y="85.8">USB4_2_TRX_C_DTX_P2</text>
<text x="72.2" y="85.1">USB4_2_DP3_RTRX_C1_DTX_P2</text>
<text x="72.2" y="88.7">USB4_2_DP3_RTRX_C1_DTX_N2</text>
</g>
<g font-size="1.1" fill="#004080">
<text x="53.8" y="21.2">1</text>
<text x="61.7" y="21.2">2</text>
<text x="53.8" y="24.9">4</text>
<text x="61.7" y="24.9">3</text>
<text x="145.7" y="37.1">GND1</text>
<text x="145.7" y="39.5">SSTXp1</text>
<text x="145.7" y="41.9">SSTXn1</text>
<text x="161" y="39.5">SSRXp1</text>
<text x="161" y="41.9">SSRXn1</text>
<text x="162.2" y="37.1">GND4</text>
<text x="145.7" y="44.4">VBUS1</text>
<text x="145.7" y="46.8">CC1</text>
<text x="161.6" y="44.4">VBUS4</text>
<text x="162.4" y="46.8">SBU2</text>
<text x="145.7" y="49.3">Dp1</text>
<text x="145.7" y="51.7">Dn1</text>
<text x="163.2" y="49.3">Dn2</text>
<text x="163.2" y="51.7">Dp2</text>
<text x="145.7" y="54.1">SBU1</text>
<text x="145.7" y="56.6">VBUS2</text>
<text x="145.7" y="59">SSRXn2</text>
<text x="161.1" y="59">SSTXn2</text>
<text x="161.6" y="56.6">VBUS3</text>
<text x="163" y="54.1">CC2</text>
<text x="145.7" y="61.5">SSRXp2</text>
<text x="145.7" y="63.9">GND2</text>
<text x="161.1" y="61.5">SSTXp2</text>
<text x="162.2" y="63.9">GND3</text>
<text x="145.7" y="67.6">GND5</text>
<text x="145.7" y="68.8">GND6</text>
<text x="145.7" y="70">GND7</text>
<text x="161.5" y="70">GND10</text>
<text x="162.2" y="67.6">GND8</text>
<text x="162.2" y="68.8">GND9</text>
</g>
<g font-size="1">
<text x="193.9" y="87.3">@</text>
<text x="218.3" y="87.3">@</text>
</g>
<g font-size=".9">
<text x="29.5" y=".9">5</text>
<text x="86.1" y=".9">4</text>
<text x="142.7" y=".9">3</text>
<text x="199.3" y=".9">2</text>
<text x="255.8" y=".9">1</text>
<text x=".3" y="27.5">D</text>
<text x="284.4" y="27.5">D</text>
<text x=".3" y="78.4">C</text>
<text x="284.4" y="78.4">C</text>
<text x=".3" y="129.3">B</text>
<text x="284.4" y="129.3">B</text>
<text x=".3" y="180.2">A</text>
<text x="284.4" y="180.2">A</text>
<text x="29.5" y="205.7">5</text>
<text x="86.1" y="205.7">4</text>
<text x="142.7" y="205.7">3</text>
<text x="199.3" y="205.7">2</text>
<text x="255.8" y="205.7">1</text>
</g>
</svg>
